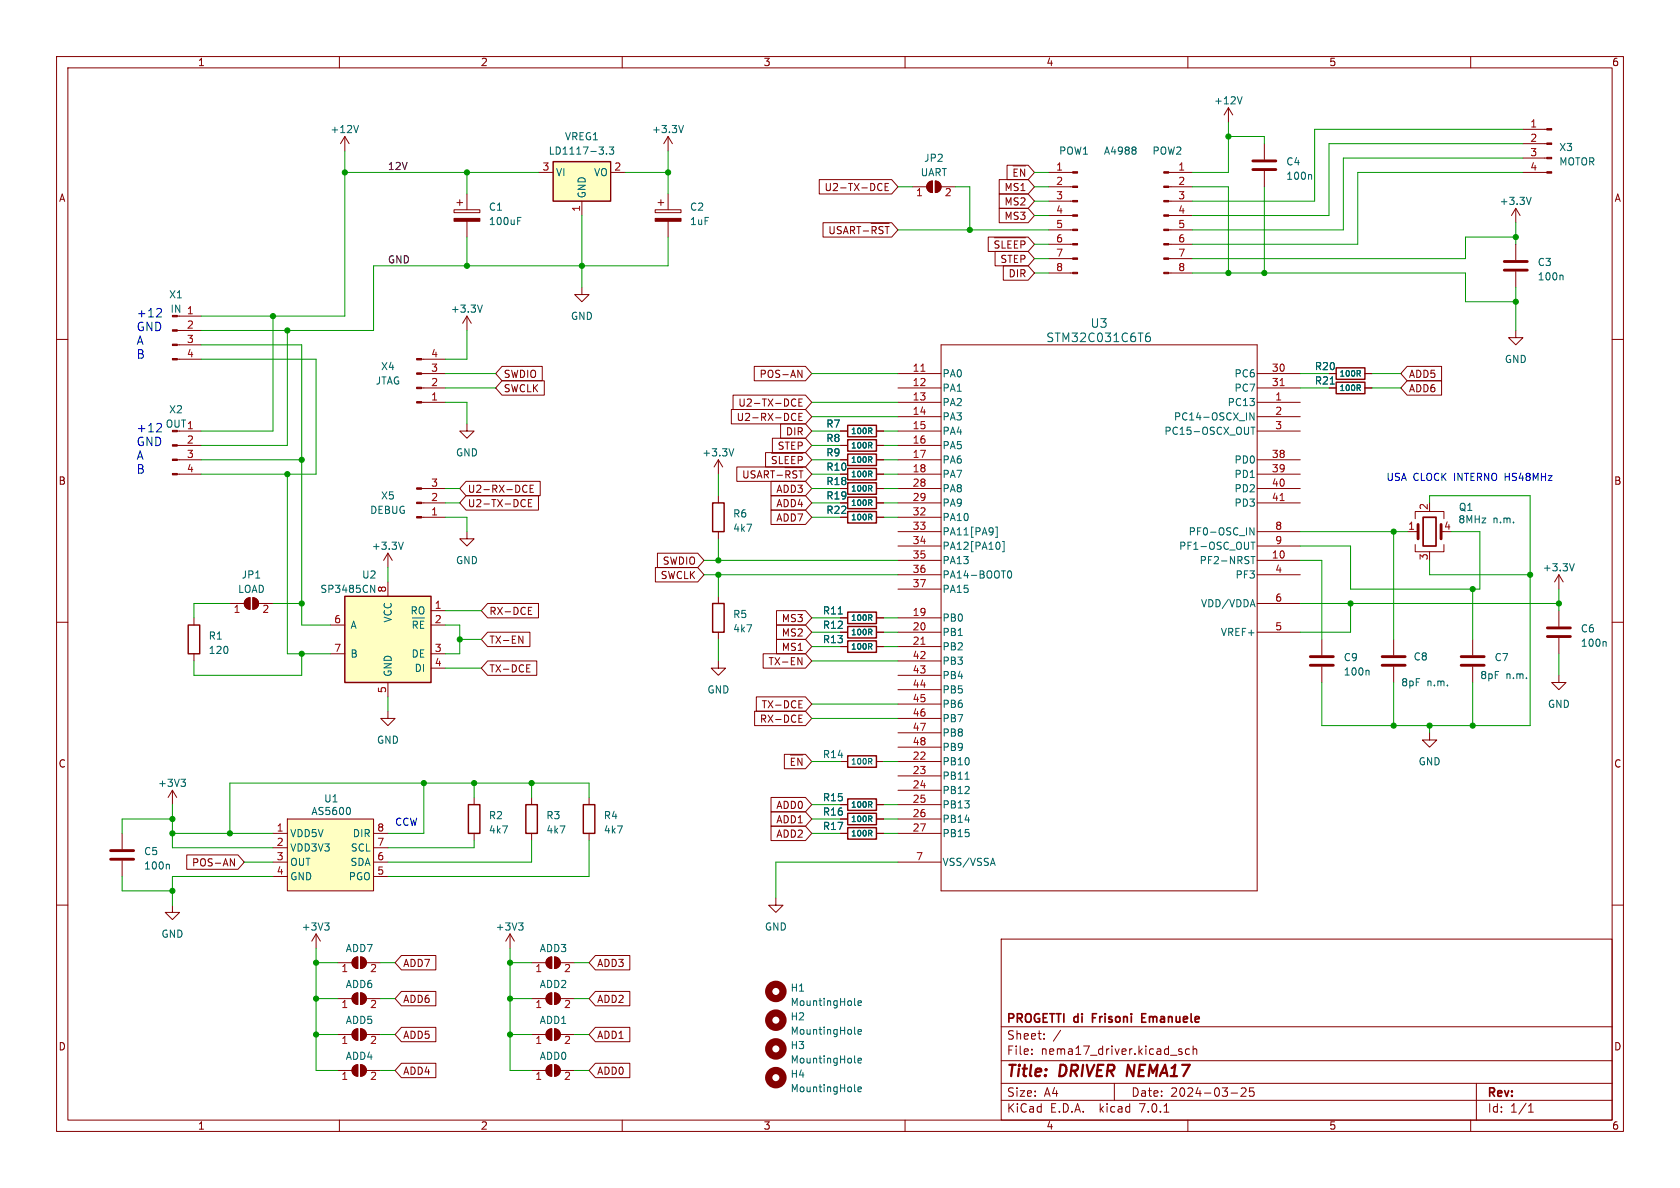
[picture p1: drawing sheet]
<svg xmlns="http://www.w3.org/2000/svg" width="297mm" height="210mm" viewBox="0 0 297 210" stroke-linecap="round" stroke-linejoin="round" font-family="sans-serif">
<g fill="none" stroke="#840000" stroke-width=".18">
<path d="M10 10h277v190h-277zM12 12h273v186h-273zM60 10v2M110 10v2M160 10v2M210 10v2M217.2 19.1l-.8 1.2M217.2 19.1v2.5M217.2 19.1l.7 1.2M260 10v2M61 24.1l-.8 1.3M61 24.1v2.6"/>
<path d="M61 24.1l.7 1.3M80.3 37.1h4.5v.5h-4.5zM80.8 35.8h1M81.3 35.3v1M82.5 34.3v2.8M82.5 39.1v2.8M206.6 38.1h4.2M206.6 35.6h4.2M206.6 33h4.2M206.6 30.5h4.2M223.5 25.4v2.8M223.5 30.2v2.8"/>
<path d="M268 36.8v2.6M268 36.8l-.8 1.3M268 36.8l.7 1.3M269.2 30.5h4.3M269.2 27.9h4.3M269.2 25.4h4.3M269.2 22.9h4.3M10 60h2M206.6 48.3h4.2M206.6 45.7h4.2M206.6 43.2h4.2M206.6 40.6h4.2"/>
<path d="M268 43.2v2.8M268 48v2.8M285 60h2M31.3 78.7h4.3M31.7 76.2h3.9M234.9 68.6h1.3M241.3 68.6h1.3M31.3 83.8h4.3M31.3 81.3h4.3M127 81.3l-.8 1.3M127 81.3v2.5M127 81.3l.8 1.3"/>
<path d="M10 110h2M34.3 109.2v1.3M34.3 115.6v1.2M127 116.8v1.3h1.3l-1.3 1.3-1.3-1.3h1.3M233.7 113v2.8M233.7 117.9v2.8M246.4 113v2.8M246.4 117.9v2.8M260.3 113v2.8M260.3 117.9v2.8M275.6 119.4v1.3h1.3l-1.3 1.2-1.3-1.2h1.3M275.6 101.6l-.8 1.3"/>
<path d="M275.6 101.6v2.5M275.6 108v2.7M275.6 112.8v2.8M275.6 101.6l.8 1.3M285 110h2M68.6 125.7v1.3h1.2l-1.2 1.3-1.3-1.3h1.3M10 160h2M83.8 141v1.2M83.8 147.3v1.3M94 141v1.2M94 147.3v1.3M104.1 141v1.2"/>
<path d="M104.1 147.3v1.3M285 160h2M30.5 160v1.3h1.2l-1.2 1.3-1.3-1.3h1.3M55.9 165.1l-.8 1.3M55.9 165.1v2.5M55.9 165.1l.7 1.3M90.2 165.1l-.8 1.3M90.2 165.1v2.5M90.2 165.1l.7 1.3M177 166h108v32h-108zM60 198v2M110 198v2"/>
<path d="M160 198v2M177 194.5h108M177 191.5h108M177 187.5h108M177 181.5h108M182.4 186.3v.1M182.4 185.5v.1M184.6 183.6v.1M184.6 182.8v.1M197 191.5v3M205.8 196.6h.8M208.4 185.7l.6 .4-.2 .3-.4-.1"/>
<path d="M208.9 185.5l-.3-.1-.2 .2M210 198v2M210.3 185.5l-.4-.1-.3 .3v.4l.1 .2h.6M210.9 185.5l.2-.1 .4 .1 .1 .9M210.9 184.9v1.5M217.6 193.2h1.2M219.4 192.4l.6-.1 .2 .1 .1 .3-.9 1.1h.9M221.6 192.3h-.7v.7l.2-.1h.5l.1 .3-.1 .5-.2 .1-.5-.1M260 198v2M261 191.5v6.5M270.2 196.6h.9M270.2 195.5l.4-.4v1.5"/>
</g>
<path d="M201.9 179.9h.5M202.6 179.2h-.7v1.5h.7" fill="none" stroke="#840000" stroke-width=".3"/>
<g fill="none" stroke="#006464" stroke-width=".18">
<path d="M219.6 17.1l-.4 1.3M63.4 22.2l-.4 1.2M91.5 38.4h.6M231.7 30.9l.2 .1v.7M270.7 34.9l-.4 1.2M276.1 48.6l.2 .2v.7M129.7 79.3l-.4 1.3M278.3 99.6l-.4 1.3M241.9 118.5l.1 .2v.6M283.8 113.4l.1 .2v.7M57.4 163.1h.8l-.4 .5M57.9 163.6l.3 .3v.3l-.3 .2"/>
<path d="M91.7 163.1h.8l-.5 .5M92.2 163.6l.3 .3v.3l-.3 .2"/>
</g>
<path d="M221.5 30h4.1M221.5 28.4h4.1M265.9 47.8h4.1M265.9 46.2h4.1M231.6 117.6h4.1M231.6 116.1h4.1M244.3 117.6h4.1M244.3 116.1h4.1M258.3 117.6h4.1M258.3 116.1h4.1M273.6 112.5h4M273.6 111h4" fill="none" stroke="#840000" stroke-width=".51"/>
<g fill="#840000" stroke="#840000" stroke-width=".18">
<path d="M30.5 83.7h.8v.2h-.8z"/>
<path d="M30.5 81.2h.8v.2h-.8z"/>
<path d="M30.5 78.6h.8v.3h-.8z"/>
<path d="M205.7 48.1h.9v.3h-.9z"/>
<path d="M205.7 45.6h.9v.2h-.9z"/>
<path d="M205.7 43.1h.9v.2h-.9z"/>
<path d="M205.7 40.5h.9v.3h-.9z"/>
<path d="M205.7 38h.9v.2h-.9z"/>
<path d="M205.7 35.4h.9v.3h-.9z"/>
<path d="M205.7 32.9h.9v.2h-.9z"/>
<path d="M205.7 30.4h.9v.2h-.9z"/>
<path d="M273.5 30.4h.8v.2h-.8z"/>
<path d="M273.5 27.8h.8v.3h-.8z"/>
<path d="M273.5 25.3h.8v.2h-.8z"/>
<path d="M273.5 22.7h.8v.3h-.8z"/>
<path d="M80.3 38.6h4.5v.5h-4.5z"/>
</g>
<path d="M236.2 67.6h5.1v2h-5.1zM33.3 110.5h2v5.1h-2zM82.8 142.2h2v5.1h-2zM93 142.2h2v5.1h-2zM103.1 142.2h2.1v5.1h-2.1z" fill="none" stroke="#840000" stroke-width=".25"/>
<path d="M50.8 144.8h15.2v12.7h-15.2z" fill="#ffffc2"/>
<g fill="none" stroke="#840000" stroke-width=".18">
<path d="M95.2 30.5h2.6M102.9 35.6v2.5M107.9 30.5h2.6M115.8 37.1h4.6v.5h-4.6zM116.3 35.8h1M116.8 35.3v1M118.1 24.1v2.6M118.1 34.3v2.8M118.1 39.1v2.8M118.1 24.1l-.8 1.3M118.1 24.1l.8 1.3M144.8 31.7h12.8l1.1 1.3-1.1 1.3h-12.8z"/>
<path d="M145.5 39.4h12.1l1.1 1.2-1.1 1.3h-12.1zM154 39.5h3.2M155.4 32.5l.3-.1 .2 .1M155.9 33.6l-.2 .1-.3-.1M156.5 33h.4M157.1 32.4h-.6v1.3h.6M161.3 33h2.5M164.2 32.3l.6-.3v2a1.02 1.02 0 0 1-.9-.6 1.02 1.02 0 0 1 .3-1.1zM165.4 32a1.02 1.02 0 0 1 1 1 1.02 1.02 0 0 1-1 1zM166.4 33h2.5M176.6 34.3h5.2l1.1 1.3-1.1 1.2h-5.2zM176.6 31.7h5.2l1.1 1.3-1.1 1.3h-5.2z"/>
<path d="M176.6 36.8h5.2l1.1 1.3-1.1 1.3h-5.2zM178 29.2h3.8l1.1 1.3-1.1 1.3h-3.8zM179.1 29.3h2.2M179.3 30.5h.4M179.9 29.9h-.6v1.3h.6M181.1 29.9v1.3l-.7-1.3v1.3M185.4 30.5h4.2M185.4 38.1h4.2M185.4 35.6h4.2M185.4 33h4.2M31.3 58.4h4.3M31.7 55.9h3.9"/>
<path d="M82.5 55.9l-.7 1.3M82.5 55.9v2.5M82.5 55.9l.8 1.3M102.9 50.8v1.3h1.2l-1.2 1.2-1.3-1.2h1.3M146.7 40v1.1M147.5 40v1.1M148.7 40.1l-.5-.1-.2 .3M149.1 41.3l.4-1.3 .4 1.3M151.1 40.3l-.2-.3h-.5v1.3M151.5 40h.7M151.8 40v1.3M154.9 40.3l-.2-.3h-.5v1.3"/>
<path d="M156.1 40.1l-.5-.1-.2 .3M156.5 40h.7M156.8 40v1.3M174.7 41.9h7.1l1.1 1.3-1.1 1.3h-7.1zM175.8 42h5.5M175.9 44.4h5.9l1.1 1.3-1.1 1.3h-5.9zM176.6 42.6h-.5l-.2 .2M177.2 42.6v1.3M177.4 47h4.4l1.1 1.3-1.1 1.2h-4.4zM178.8 42.6h-.6v1.3M179.9 42.6h-.6v1.3M181.2 42.8l-.2-.2h-.5v1.3"/>
<path d="M185.4 48.3h4.2M185.4 45.7h4.2M185.4 43.2h4.2M185.4 40.6h4.2M268 58.4v1.3h1.2l-1.2 1.3-1.3-1.3h1.3M31.3 61h4.3M31.3 63.5h4.3M74.5 66h4.2M74.5 71.1h4.2M74.5 68.6h4.2M74.5 63.5h4.2M82.5 74.9v1.3h1.3l-1.3 1.3-1.2-1.3h1.2"/>
<path d="M88.7 64.8h7.2v2.5h-7.2l-1.1-1.3zM88.7 67.3h7.5v2.6h-7.5l-1.1-1.3zM129.3 72.4h13.1l1.1 1.3-1.1 1.2h-13.1zM129.6 69.8h12.8l1.1 1.3-1.1 1.3h-12.8zM133.3 64.8h9.1l1.1 1.2-1.1 1.3h-9.1zM136.5 77.5h5.9l1.1 1.2-1.1 1.3h-5.9zM138 74.9h4.4l1.1 1.3-1.1 1.3h-4.4zM140.1 70.6l.3-.1 .3 .1M140.1 73.1h.3l.3 .1M140.7 71.7l-.3 .1-.3-.1M140.7 74.2l-.3 .1h-.3M141.1 65.4l.7 1.3v-1.3"/>
<path d="M141.2 71.1h.5M141.2 73.7h.5M141.8 70.5h-.6v1.3h.6M141.8 73.1h-.6v1.2h.6M148.6 76.2h1.3M148.6 78.7h1.3M154.9 76.2h1.3M154.9 78.7h1.3M158.7 66h7.7M158.7 71.1h7.7M158.7 68.6h7.7M158.7 73.7h7.7"/>
<path d="M158.7 76.2h7.7M158.7 78.7h7.7M166.4 61h55.8v96.5h-55.8zM222.2 66h7.7M222.2 71.1h7.7M222.2 68.6h7.7M222.2 73.7h7.7M222.2 76.2h7.7M234.9 66h1.3M234.9 68.6h1.3M241.3 66h1.3M241.3 68.6h1.3"/>
<path d="M248.8 64.8h6.1v2.5h-6.1l-1.2-1.3zM248.8 67.3h6.1v2.6h-6.1l-1.2-1.3zM68.6 97.8v2.5M68.6 97.8l-.8 1.3M68.6 97.8l.7 1.3M74.5 86.4h4.2M74.5 88.9h4.2M74.5 91.4h4.2M82.4 85.1h13.1v2.5h-13.1l-1.1-1.2zM82.4 87.6h12.8v2.6h-12.8l-1.1-1.3zM82.5 94v1.3h1.3l-1.3 1.2-1.2-1.2h1.2M92.5 88.3l.4 .1"/>
<path d="M92.8 85.8l.4 .1M92.9 89.5l-.4 .1M93.2 86.9l-.4 .1M93.4 88.9h.4M93.7 86.4h.4M94 88.3h-.6v1.3h.6M94.3 85.8h-.6v1.2h.6M116.2 97.8h7.1l1.2 1.3-1.2 1.2h-7.1zM127 87.6v1.3M127 94v1.3M130.3 82.5h12.1l1.1 1.3-1.1 1.3h-12.1zM131.5 83.2v1.1"/>
<path d="M132.2 83.2v1.1M133.5 83.3l-.5-.1-.2 .3M133.9 84.5l.4-1.3 .4 1.3M135.3 80h7.1l1.1 1.3-1.1 1.3h-7.1zM135.7 83.3l-.6-.1v1.3M136.3 87.6h6.1l1.1 1.3-1.1 1.3h-6.1zM136.3 85.1h6.1l1.1 1.3-1.1 1.2h-6.1zM136.3 90.2h6.1l1.1 1.2-1.1 1.3h-6.1zM136.4 80.1h5.6M136.6 83.2v1.3M137.2 80.7h-.4l-.3 .2M137.8 80.7v1.3"/>
<path d="M138.8 82.7h3.2M138.9 83.2v1.3M139.4 80.7h-.6v1.3M140.6 80.7h-.6v1.3M141.6 83.2v1.3M141.8 80.9l-.2-.2h-.5v1.3M148.6 86.4h1.3M148.6 88.9h1.3M148.6 91.4h1.3M148.6 81.3h1.3M148.6 83.8h1.3M154.9 86.4h1.3"/>
<path d="M154.9 88.9h1.3M154.9 91.4h1.3M154.9 81.3h1.3M154.9 83.8h1.3M158.7 94h7.7M158.7 86.4h7.7M158.7 88.9h7.7M158.7 91.4h7.7M158.7 99.1h7.7M158.7 81.3h7.7M158.7 83.8h7.7M158.7 96.5h7.7"/>
<path d="M222.2 94h7.7M222.2 86.4h7.7M222.2 88.9h7.7M222.2 99.1h7.7M222.2 81.3h7.7M222.2 83.8h7.7M222.2 96.5h7.7M248.9 94h1.8M250.2 96.3v1.2h5.1v-1.2M250.2 91.7v-1.3h5.1v1.3M252.7 97.5v.3M40.6 106.7h2.6"/>
<path d="M43.5 105.9l.7-.2v2a1.02 1.02 0 0 1-.9-.7 1.02 1.02 0 0 1 .2-1.1zM44.7 105.7a1.02 1.02 0 0 1 1 1 1.02 1.02 0 0 1-1 1zM45.7 106.7h2.6M58.4 110.5h2.6M58.4 115.6h2.6M68.6 102.9v2.5M76.2 108h2.5M76.2 110.5h2.5M76.2 115.6h2.5M76.2 118.1h2.5M86.2 116.8h8.7v2.6h-8.7l-1.1-1.3zM86.2 111.8h7.5v2.5h-7.5l-1.1-1.3z"/>
<path d="M86.2 106.7h9v2.5h-9l-1.1-1.2zM91.7 112.4l.7 1.3v-1.3M93.1 118.8h.6M93.1 117.5h.6M93.4 108h.4M93.4 108.6h.6M93.4 107.4h.6M115.9 100.3h7.4l1.2 1.3-1.2 1.3h-7.4zM127 105.4v1.3M127 111.8v1.2M134.9 115.6h7.5l1.1 1.2-1.1 1.3h-7.5zM137.3 113h5.1l1.1 1.3-1.1 1.3h-5.1z"/>
<path d="M137.3 110.5h5.1l1.1 1.3-1.1 1.2h-5.1zM137.3 107.9h5.1l1.1 1.3-1.1 1.3h-5.1zM141.1 116.2l.7 1.3v-1.3M148.6 109.2h1.3M148.6 111.8h1.3M148.6 114.3h1.3M154.9 109.2h1.3M154.9 111.8h1.3M154.9 114.3h1.3M158.7 109.2h7.7M158.7 111.8h7.7M158.7 114.3h7.7"/>
<path d="M158.7 101.6h7.7M158.7 104.1h7.7M158.7 116.8h7.7M158.7 119.4h7.7M222.2 111.8h7.7M222.2 101.6h7.7M222.2 106.7h7.7M30.5 139.7l-.8 1.3M30.5 139.7v2.5M30.5 139.7l.7 1.3M68.6 120.7v2.5M133.4 125.7h9l1.1 1.3-1.1 1.3h-9z"/>
<path d="M133.7 123.2h8.7l1.1 1.3-1.1 1.2h-8.7zM138.7 133.3h3.7l1.1 1.3-1.1 1.3h-3.7zM139.7 133.5h2.3M139.9 134.6h.4M140.5 134h-.6v1.3h.6M141.2 124.5h.5M141.2 127h.5M141.2 127.7h.6M141.2 126.4h.6M141.2 125.1h.6M141.2 123.9h.6M141.8 134v1.3l-.7-1.3v1.3"/>
<path d="M148.6 134.6h1.3M154.9 134.6h1.3M158.7 134.6h7.7M158.7 137.2h7.7M158.7 139.7h7.7M158.7 121.9h7.7M158.7 124.5h7.7M158.7 127h7.7M158.7 129.5h7.7M158.7 132.1h7.7M252.7 129.5v1.3h1.3l-1.3 1.3-1.2-1.3h1.2M21.6 147.3v2.8"/>
<path d="M21.6 152.1v2.8M33 151.1h9.1l1.1 1.3-1.1 1.3h-9.1zM40.7 151.8l.7 1.3v-1.3M48.3 147.3h2.5M48.3 149.9h2.5M48.3 152.4h2.5M48.3 154.9h2.5M50.8 144.8h15.2v12.7h-15.2zM66 147.3h2.6M66 149.9h2.6M66 152.4h2.6M66 154.9h2.6"/>
<path d="M136.3 141h6.1l1.1 1.2-1.1 1.3h-6.1zM136.3 143.5h6.1l1.1 1.3-1.1 1.3h-6.1zM136.3 146h6.1l1.1 1.3-1.1 1.3h-6.1zM137.2 158.8v1.2h1.2l-1.2 1.3-1.3-1.3h1.3M148.6 147.3h1.3M148.6 142.2h1.3M148.6 144.8h1.3M154.9 147.3h1.3M154.9 142.2h1.3M154.9 144.8h1.3M158.7 147.3h7.7M158.7 152.4h7.7"/>
<path d="M158.7 142.2h7.7M158.7 144.8h7.7M59.7 170.2h2.5M59.7 176.5h2.5M62.6 175.8l.6-.3v2a1.02 1.02 0 0 1-.9-.6 1.02 1.02 0 0 1 .3-1.1zM62.6 169.4l.6-.2v2a1.02 1.02 0 0 1-.9-.7 1.02 1.02 0 0 1 .3-1.1zM63.8 175.5a1.02 1.02 0 0 1 1 1 1.02 1.02 0 0 1-1 1zM63.8 169.2a1.02 1.02 0 0 1 1 1 1.02 1.02 0 0 1-1 1zM64.8 170.2h2.5M64.8 176.5h2.5M71 168.9h6.1v2.6h-6.1l-1.2-1.3zM71 175.3h6.1v2.5h-6.1l-1.2-1.3z"/>
<path d="M94 170.2h2.5M94 176.5h2.5M96.8 169.4l.7-.2v2a1.02 1.02 0 0 1-.9-.7 1.02 1.02 0 0 1 .2-1.1zM96.8 175.8l.7-.3v2a1.02 1.02 0 0 1-.9-.6 1.02 1.02 0 0 1 .2-1.1zM98 169.2a1.02 1.02 0 0 1 1.1 1 1.02 1.02 0 0 1-1.1 1zM98 175.5a1.02 1.02 0 0 1 1.1 1 1.02 1.02 0 0 1-1.1 1zM99.1 170.2h2.5M99.1 176.5h2.5M105.3 168.9h6v2.6h-6l-1.2-1.3zM105.3 175.3h6v2.5h-6l-1.2-1.3zM59.7 182.9h2.5M59.7 189.2h2.5"/>
<path d="M62.6 182.1l.6-.2v2a1.02 1.02 0 0 1-.9-.7 1.02 1.02 0 0 1 .3-1.1zM62.6 188.5l.6-.3v2a1.02 1.02 0 0 1-.9-.6 1.02 1.02 0 0 1 .3-1.1zM63.8 181.9a1.02 1.02 0 0 1 1 1 1.02 1.02 0 0 1-1 1zM63.8 188.2a1.02 1.02 0 0 1 1 1 1.02 1.02 0 0 1-1 1zM64.8 182.9h2.5M64.8 189.2h2.5M71 188h6.1v2.5h-6.1l-1.2-1.3zM71 181.6h6.1v2.6h-6.1l-1.2-1.3zM94 182.9h2.5M94 189.2h2.5M96.8 182.1l.7-.2v2a1.02 1.02 0 0 1-.9-.7 1.02 1.02 0 0 1 .2-1.1zM96.8 188.5l.7-.3v2a1.02 1.02 0 0 1-.9-.6 1.02 1.02 0 0 1 .2-1.1z"/>
<path d="M98 181.9a1.02 1.02 0 0 1 1.1 1 1.02 1.02 0 0 1-1.1 1zM98 188.2a1.02 1.02 0 0 1 1.1 1 1.02 1.02 0 0 1-1.1 1zM99.1 182.9h2.5M99.1 189.2h2.5M105.3 188h6v2.5h-6l-1.2-1.3zM105.3 181.6h6v2.6h-6l-1.2-1.3z"/>
</g>
<g fill="none" stroke="#006464" stroke-width=".18">
<path d="M107.2 27.1v.2M107.7 26h.8l-.4 .5 .3 .1v.5l-.1 .2-.6-.2M120.8 22.2l-.4 1.2M200.7 26l.1 .2-.1 .3M200.7 26.6l.1 .2-.1 .4M85.3 53.9l-.5 1.3M202.7 59.5h.4l.3 .2-.2 .6h-.5M203.2 58.9a.54 .54 0 0 0-.6 .3M221.1 75.5h.8M221.5 75.5v1.3M221.7 73v1.2l-.7-1.2v1.2M71.3 95.8l-.4 1.3"/>
<path d="M176 93.2h.3v1.8h-.3M176.7 96.1v.8M177.2 95.7h.3v1.8h-.3M221.1 98.4h.8M221.1 95.8h.8M221.5 95.8v1.3M221.5 98.4v1.2M221.7 93.3v1.3l-.7-1.3v1.3M65.5 103.5l.8 1.2v-1.2M73.8 110l-.2-.2h-.5v1.3M74.9 109.8h-.6v1.3M178.2 101l.2-.1a.68 .68 0 0 1 .5 .7 .68 .68 0 0 1-.5 .6l-.2-.1-.1-.4z"/>
<path d="M32 137.7h.8l-.4 .5M32.5 138.2l.3 .3v.3l-.3 .2M170.6 137.7h.7M29.8 152.8l.1 .2v.6M61.8 142.8l.1 .4-.1 .7M151.1 177.7l.2 .1M151.7 177.3l.6-.1-.1-.2-.3-.1-.2 .2v.6h.5M151.1 182.8h.2M151.1 192.9l.2 .1M151.1 187.9h.2M151.7 182.4l.6-.1-.1-.3h-.3l-.2 .2v.6h.5M151.7 187.5l.6-.1-.1-.3h-.3l-.2 .1v.7h.5"/>
<path d="M151.7 192.6l.6-.2-.1-.2-.3-.1-.2 .2v.6h.5"/>
</g>
<g fill="none" stroke="#840000" stroke-width=".25">
<path d="M97.8 28.6h10.1v7h-10.1zM149.9 77.7h5v2.1h-5zM149.9 75.2h5v2h-5zM236.2 65h5.1v2.1h-5.1zM126 88.9h2v5.1h-2zM149.9 82.8h5v2h-5zM149.9 85.3h5v2.1h-5zM149.9 87.9h5v2h-5zM149.9 90.4h5v2.1h-5zM149.9 80.3h5v2h-5zM61 105.4h15.2v15.3h-15.2zM126 106.7h2v5.1h-2z"/>
<path d="M149.9 110.7h5v2.1h-5zM149.9 113.3h5v2h-5zM149.9 108.2h5v2h-5zM149.9 133.6h5v2h-5zM149.9 141.2h5v2.1h-5zM149.9 146.3h5v2h-5zM149.9 143.8h5v2h-5z"/>
</g>
<g fill="#ffffc2" stroke="#ffffc2" stroke-width=".18">
<path d="M97.8 28.6h10.1v7h-10.1z"/>
<path d="M61 105.4h15.2v15.3h-15.2z"/>
</g>
<path d="M251.6 91.4h2.3v5.1h-2.3z" fill="none" stroke="#840000" stroke-width=".3"/>
<path d="M250.7 92.7v2.6M254.8 92.7v2.6M19.6 151.9h4M19.6 150.4h4" fill="none" stroke="#840000" stroke-width=".51"/>
<g fill="#840000" stroke="#840000" stroke-width=".18">
<path d="M115.8 38.6h4.6v.5h-4.6z"/>
<path d="M73.7 86.2h.8v.3h-.8z"/>
<path d="M73.7 88.8h.8v.2h-.8z"/>
<path d="M73.7 91.3h.8v.3h-.8z"/>
<path d="M189.6 48.1h.9v.3h-.9z"/>
<path d="M189.6 45.6h.9v.2h-.9z"/>
<path d="M189.6 43.1h.9v.2h-.9z"/>
<path d="M189.6 40.5h.9v.3h-.9z"/>
<path d="M189.6 38h.9v.2h-.9z"/>
<path d="M189.6 35.4h.9v.3h-.9z"/>
<path d="M189.6 32.9h.9v.2h-.9z"/>
<path d="M189.6 30.4h.9v.2h-.9z"/>
<path d="M62.6 182.1l.6-.2v2a1.02 1.02 0 0 1-.9-.7 1.02 1.02 0 0 1 .3-1.1z"/>
<path d="M63.8 181.9a1.02 1.02 0 0 1 1 1 1.02 1.02 0 0 1-1 1z"/>
<path d="M62.6 188.5l.6-.3v2a1.02 1.02 0 0 1-.9-.6 1.02 1.02 0 0 1 .3-1.1z"/>
<path d="M63.8 188.2a1.02 1.02 0 0 1 1 1 1.02 1.02 0 0 1-1 1z"/>
<path d="M164.2 32.3l.6-.3v2a1.02 1.02 0 0 1-.9-.6 1.02 1.02 0 0 1 .3-1.1z"/>
<path d="M165.4 32a1.02 1.02 0 0 1 1 1 1.02 1.02 0 0 1-1 1z"/>
<path d="M43.5 105.9l.7-.2v2a1.02 1.02 0 0 1-.9-.7 1.02 1.02 0 0 1 .2-1.1z"/>
<path d="M44.7 105.7a1.02 1.02 0 0 1 1 1 1.02 1.02 0 0 1-1 1z"/>
<path d="M96.8 182.1l.7-.2v2a1.02 1.02 0 0 1-.9-.7 1.02 1.02 0 0 1 .2-1.1z"/>
<path d="M98 181.9a1.02 1.02 0 0 1 1.1 1 1.02 1.02 0 0 1-1.1 1z"/>
<path d="M96.8 188.5l.7-.3v2a1.02 1.02 0 0 1-.9-.6 1.02 1.02 0 0 1 .2-1.1z"/>
<path d="M98 188.2a1.02 1.02 0 0 1 1.1 1 1.02 1.02 0 0 1-1.1 1z"/>
<path d="M96.8 169.4l.7-.2v2a1.02 1.02 0 0 1-.9-.7 1.02 1.02 0 0 1 .2-1.1z"/>
<path d="M98 169.2a1.02 1.02 0 0 1 1.1 1 1.02 1.02 0 0 1-1.1 1z"/>
<path d="M96.8 175.8l.7-.3v2a1.02 1.02 0 0 1-.9-.6 1.02 1.02 0 0 1 .2-1.1z"/>
<path d="M98 175.5a1.02 1.02 0 0 1 1.1 1 1.02 1.02 0 0 1-1.1 1z"/>
<path d="M30.5 63.4h.8v.2h-.8z"/>
<path d="M30.5 60.8h.8v.3h-.8z"/>
<path d="M30.5 58.3h.8v.2h-.8z"/>
<path d="M62.6 175.8l.6-.3v2a1.02 1.02 0 0 1-.9-.6 1.02 1.02 0 0 1 .3-1.1z"/>
<path d="M63.8 175.5a1.02 1.02 0 0 1 1 1 1.02 1.02 0 0 1-1 1z"/>
<path d="M62.6 169.4l.6-.2v2a1.02 1.02 0 0 1-.9-.7 1.02 1.02 0 0 1 .3-1.1z"/>
<path d="M63.8 169.2a1.02 1.02 0 0 1 1 1 1.02 1.02 0 0 1-1 1z"/>
<path d="M73.7 63.4h.8v.2h-.8z"/>
<path d="M73.7 65.9h.8v.3h-.8z"/>
<path d="M73.7 68.5h.8v.2h-.8z"/>
<path d="M73.7 71h.8v.2h-.8z"/>
</g>
<path d="M162.8 65.6h.7M226.3 68.2h.7M226.3 88.5h.7M162.8 113.9h.7" fill="none" stroke="#a90000" stroke-width=".18"/>
<g fill="none" stroke="#840000" stroke-width="1.3">
<circle cx="137.2" cy="175.3" r="1.27"/>
<circle cx="137.2" cy="185.4" r="1.27"/>
<circle cx="137.2" cy="190.5" r="1.27"/>
<circle cx="137.2" cy="180.3" r="1.27"/>
</g>
<path d="M28.3 54.5l.3 .3-.1 .4-.9 .8h1M28.3 74.8l.3 .3-.1 .4-.9 .8h1" fill="none" stroke="#0000c2" stroke-width=".18"/>
<g fill="none" stroke="#009600" stroke-width=".18">
<path d="M61 26.7v29.2h-25.4M61 30.5h34.2M82.5 30.5v3.8M102.9 38.1v12.7M110.5 30.5h7.6M118.1 26.7v7.6M158.7 33h2.6M168.9 33h2.5v7.6M182.9 30.5h2.5M182.9 35.6h2.5M182.9 33h2.5M182.9 38.1h2.5"/>
<path d="M210.8 33h6.4v15.3M217.2 21.6v8.9h-6.4M217.2 24.1h6.3v1.3M223.5 33v15.3M268 39.4v3.8M269.2 30.5h-29.2v12.7h-29.2M269.2 22.9h-36.8v12.7h-21.6M269.2 27.9h-31.7v12.7h-26.7M269.2 25.4h-34.3v12.7h-24.1M48.3 55.9v20.3h-12.7M50.8 58.4v20.3h-15.2M82.5 58.4v5.1h-3.8"/>
<path d="M82.5 41.9v5.1M118.1 41.9v5.1h-52.1v11.4h-30.4M158.7 40.6h26.7M182.9 48.3h2.5M182.9 43.2h2.5M182.9 45.7h2.5M210.8 48.3h48.3v5h8.9M268 50.8v7.6M268 41.9h-8.9v3.8h-48.3M35.6 61h17.7v49.5h5.1M35.6 63.5h20.3v20.3h-20.3M78.7 71.1h3.8v3.8"/>
<path d="M78.7 66h8.9M78.7 68.6h8.9M143.5 78.7h5.1M143.5 76.2h5.1M143.5 66h15.2M143.5 71.1h15.2M143.5 73.7h15.2M156.2 78.7h2.5M156.2 76.2h2.5M229.9 66h5M229.9 68.6h5M242.6 66h5"/>
<path d="M242.6 68.6h5M35.6 81.3h17.7M50.8 83.8v31.8h7.6M78.7 91.4h3.8v2.6M78.7 88.9h2.6M78.7 86.4h2.6M124.5 99.1h34.2M127 83.8v3.8M127 95.3v3.8M143.5 81.3h5.1M143.5 83.8h5.1M143.5 88.9h5.1"/>
<path d="M143.5 86.4h5.1M143.5 91.4h5.1M156.2 81.3h2.5M156.2 83.8h2.5M156.2 88.9h2.5M156.2 86.4h2.5M156.2 91.4h2.5M229.9 99.1h3.8v13.9M229.9 94h19M246.4 94v19M252.7 99.1v2.5h17.8M252.7 88.9v-1.3h17.8v40.7h-36.8v-7.6"/>
<path d="M256.5 94h5.1v10.1h-22.8v-7.6h-8.9M40.6 106.7h-6.3v2.5M48.3 106.7h5M53.3 115.6v3.8h-19v-2.6M68.6 100.3v2.6M78.7 110.5h2.6v5.1h-2.6M78.7 118.1h6.4M78.7 108h6.4M81.3 113h3.8M124.5 101.6h34.2M127 101.6v3.8M127 113v3.8"/>
<path d="M143.5 109.2h5.1M143.5 114.3h5.1M143.5 111.8h5.1M143.5 116.8h15.2M156.2 109.2h2.5M156.2 114.3h2.5M156.2 111.8h2.5M229.9 106.7h45.7M238.8 106.7v5.1h-8.9M260.3 104.1v8.9M275.6 104.1v3.9M275.6 115.6v3.8"/>
<path d="M68.6 123.2v2.5M74.9 138.4v8.9h-6.3M83.8 138.4v2.6M94 138.4v2.6M143.5 134.6h5.1M143.5 127h15.2M143.5 124.5h15.2M156.2 134.6h2.5M246.4 120.7v7.6M252.7 128.3v1.2M260.3 120.7v7.6M21.6 154.9v2.6h8.9"/>
<path d="M30.5 142.2v7.7h17.8M30.5 144.8h-8.9v2.5M30.5 147.3h17.8M43.2 152.4h5.1M48.3 154.9h-17.8v5.1M83.8 148.6v1.3h-15.2M94 148.6v3.8h-25.4M104.1 141v-2.6h-63.5v8.9M104.1 148.6v6.3h-35.5M143.5 144.8h5.1M143.5 147.3h5.1M143.5 142.2h5.1"/>
<path d="M156.2 144.8h2.5M156.2 147.3h2.5M156.2 142.2h2.5M158.7 152.4h-21.5v6.4M55.9 176.5h3.8M55.9 170.2h3.8M55.9 167.6v21.6h3.8M67.3 176.5h2.5M67.3 170.2h2.5M90.2 167.6v21.6h3.8M90.2 176.5h3.8M90.2 170.2h3.8"/>
<path d="M101.6 176.5h2.5M101.6 170.2h2.5M55.9 182.9h3.8M67.3 182.9h2.5M67.3 189.2h2.5M90.2 182.9h3.8M101.6 182.9h2.5M101.6 189.2h2.5"/>
</g>
<g fill="#009600" stroke="#009600" stroke-width=".18">
<circle cx="53.3" cy="115.6" r=".46"/>
<circle cx="55.9" cy="170.2" r=".46"/>
<circle cx="30.5" cy="157.5" r=".46"/>
<circle cx="83.8" cy="138.4" r=".46"/>
<circle cx="30.5" cy="144.8" r=".46"/>
<circle cx="81.3" cy="113" r=".46"/>
<circle cx="30.5" cy="147.3" r=".46"/>
<circle cx="40.6" cy="147.3" r=".46"/>
<circle cx="90.2" cy="176.5" r=".46"/>
<circle cx="90.2" cy="182.9" r=".46"/>
<circle cx="90.2" cy="170.2" r=".46"/>
<circle cx="48.3" cy="55.9" r=".46"/>
<circle cx="50.8" cy="83.8" r=".46"/>
<circle cx="53.3" cy="81.3" r=".46"/>
<circle cx="50.8" cy="58.4" r=".46"/>
<circle cx="61" cy="30.5" r=".46"/>
<circle cx="82.5" cy="30.5" r=".46"/>
<circle cx="118.1" cy="30.5" r=".46"/>
<circle cx="82.5" cy="47" r=".46"/>
<circle cx="102.9" cy="47" r=".46"/>
<circle cx="55.9" cy="182.9" r=".46"/>
<circle cx="74.9" cy="138.4" r=".46"/>
<circle cx="55.9" cy="176.5" r=".46"/>
<circle cx="94" cy="138.4" r=".46"/>
<circle cx="53.3" cy="106.7" r=".46"/>
<circle cx="268" cy="53.3" r=".46"/>
<circle cx="217.2" cy="48.3" r=".46"/>
<circle cx="268" cy="41.9" r=".46"/>
<circle cx="217.2" cy="24.1" r=".46"/>
<circle cx="246.4" cy="94" r=".46"/>
<circle cx="223.5" cy="48.3" r=".46"/>
<circle cx="238.8" cy="106.7" r=".46"/>
<circle cx="270.5" cy="101.6" r=".46"/>
<circle cx="171.4" cy="40.6" r=".46"/>
<circle cx="127" cy="101.6" r=".46"/>
<circle cx="127" cy="99.1" r=".46"/>
<circle cx="275.6" cy="106.7" r=".46"/>
<circle cx="252.7" cy="128.3" r=".46"/>
<circle cx="260.3" cy="104.1" r=".46"/>
<circle cx="260.3" cy="128.3" r=".46"/>
<circle cx="246.4" cy="128.3" r=".46"/>
</g>
<g font-size="2.8" fill="#840000">
<text x="178" y="190.8">Title:</text>
<text x="187.4" y="190.8">DRIVER NEMA17</text>
</g>
<g font-size="2.1" fill="#0000c2">
<text x="24.1" y="56.2">+12</text>
<text x="24.1" y="58.6">GND</text>
<text x="24.1" y="61.1">A</text>
<text x="24.1" y="63.5">B</text>
<text x="24.1" y="76.5">+12</text>
<text x="24.1" y="79">GND</text>
<text x="24.1" y="81.4">A</text>
<text x="24.1" y="83.8">B</text>
</g>
<g font-size="2.1" fill="#006464">
<text x="192.7" y="58.1">U3</text>
<text x="184.9" y="60.6">STM32C031C6T6</text>
</g>
<g font-size="2.1" fill="#840000">
<text x="178" y="183.9">Sheet:</text>
<text x="178" y="181.1">PROGETTI di</text>
<text x="186.2" y="183.9">/</text>
<text x="193.7" y="181.1">Frisoni</text>
<text x="202.9" y="181.1">Emanuele</text>
<text x="178" y="186.6">File:</text>
<text x="184" y="186.6">nema17_driver.kicad_sch</text>
<text x="178" y="196.8">KiCad</text>
<text x="178" y="194">Size:</text>
<text x="184.6" y="194">A4</text>
<text x="185.7" y="196.8">E.D.A.</text>
<text x="194.4" y="196.8">kicad</text>
<text x="200" y="194">Date:</text>
<text x="201.5" y="196.8">7.0.1</text>
<text x="206.9" y="194">2024-03-25</text>
<text x="263" y="194.2">Rev:</text>
<text x="263" y="196.8">Id:</text>
<text x="267" y="196.8">1/1</text>
</g>
<g font-size="1.8" fill="#840000">
<text x="35" y="11.8">1</text>
<text x="85" y="11.8">2</text>
<text x="135" y="11.8">3</text>
<text x="185" y="11.8">4</text>
<text x="235" y="11.8">5</text>
<text x="285" y="11.8">6</text>
<text x="10.4" y="35.8">A</text>
<text x="145.6" y="33.9">U2-TX-DCE</text>
<text x="177.5" y="33.9">MS1</text>
<text x="285.4" y="35.8">A</text>
<text x="177.5" y="36.5">MS2</text>
<text x="177.5" y="39">MS3</text>
<text x="146.3" y="42.2">USART-~{RST}</text>
<text x="175.5" y="44.7">~{SLEEP}</text>
<text x="176.7" y="46.6">STEP</text>
<text x="178.2" y="49.2">DIR</text>
<text x="89.1" y="67">SWDIO</text>
<text x="89.1" y="69.5">SWCLK</text>
<text x="134.2" y="67">POS-AN</text>
<text x="249.1" y="67">ADD5</text>
<text x="249.1" y="69.5">ADD6</text>
<text x="130.1" y="74.6">U2-RX-DCE</text>
<text x="130.4" y="72">U2-TX-DCE</text>
<text x="138.8" y="77.1">DIR</text>
<text x="136.1" y="82.8">~{SLEEP}</text>
<text x="137.4" y="79.7">STEP</text>
<text x="10.3" y="85.8">B</text>
<text x="82.7" y="87.3">U2-RX-DCE</text>
<text x="82.7" y="89.8">U2-TX-DCE</text>
<text x="131.1" y="85.3">USART-~{RST}</text>
<text x="137.1" y="89.8">ADD4</text>
<text x="137.1" y="87.3">ADD3</text>
<text x="285.3" y="85.8">B</text>
<text x="137.1" y="92.4">ADD7</text>
<text x="117" y="100">SWDIO</text>
<text x="116.7" y="102.5">SWCLK</text>
<text x="86.5" y="113.9">TX-EN</text>
<text x="86.5" y="108.9">RX-DCE</text>
<text x="138.1" y="112.7">MS2</text>
<text x="138.1" y="110.1">MS3</text>
<text x="86.5" y="119">TX-DCE</text>
<text x="135.7" y="117.8">TX-EN</text>
<text x="138.1" y="115.2">MS1</text>
<text x="134.5" y="125.4">TX-DCE</text>
<text x="134.2" y="127.9">RX-DCE</text>
<text x="10.3" y="135.8">C</text>
<text x="285.3" y="135.8">C</text>
<text x="137.1" y="143.2">ADD0</text>
<text x="137.1" y="145.7">ADD1</text>
<text x="137.1" y="148.2">ADD2</text>
<text x="33.8" y="153.3">POS-AN</text>
<text x="71.3" y="171.1">ADD7</text>
<text x="105.6" y="171.1">ADD3</text>
<text x="71.3" y="177.4">ADD6</text>
<text x="105.6" y="177.4">ADD2</text>
<text x="10.3" y="185.8">D</text>
<text x="71.3" y="183.8">ADD5</text>
<text x="105.6" y="183.8">ADD1</text>
<text x="285.3" y="185.8">D</text>
<text x="71.3" y="190.1">ADD4</text>
<text x="105.6" y="190.1">ADD0</text>
<text x="35" y="199.8">1</text>
<text x="85" y="199.8">2</text>
<text x="135" y="199.8">3</text>
<text x="185" y="199.8">4</text>
<text x="235" y="199.8">5</text>
<text x="285" y="199.8">6</text>
</g>
<g font-size="1.8" fill="#006464">
<text x="58.4" y="23.7">+12V</text>
<text x="115.2" y="23.7">+3.3V</text>
<text x="214.6" y="18.6">+12V</text>
<text x="96.9" y="27.5">LD1117-3.3</text>
<text x="99.8" y="25">VREG1</text>
<text x="163.3" y="28.8">JP2</text>
<text x="187.2" y="27.5">POW1</text>
<text x="195.1" y="27.5">A4988</text>
<text x="203.7" y="27.5">POW2</text>
<text x="227.3" y="29.4">C4</text>
<text x="275.6" y="26.9">X3</text>
<text x="275.6" y="29.4">MOTOR</text>
<text x="98.3" y="31.3">VI</text>
<text x="103.7" y="35.1" transform="rotate(-90 103.7 35.1)">GND</text>
<text x="104.9" y="31.3">VO</text>
<text x="162.7" y="31.3">UART</text>
<text x="227.3" y="31.9">100n</text>
<text x="86.4" y="37.4">C1</text>
<text x="86.4" y="39.9">100uF</text>
<text x="121.9" y="37.4">C2</text>
<text x="121.9" y="39.9">1uF</text>
<text x="265.1" y="36.4">+3.3V</text>
<text x="271.8" y="47.2">C3</text>
<text x="29.8" y="52.9">X1</text>
<text x="271.8" y="49.7">100n</text>
<text x="30.1" y="55.4">IN 1</text>
<text x="79.6" y="55.4">+3.3V</text>
<text x="100.9" y="56.7">GND</text>
<text x="67.3" y="65.6">X4</text>
<text x="232.4" y="65.6">R20</text>
<text x="266" y="64.3">GND</text>
<text x="66.4" y="68.1">JTAG</text>
<text x="166.6" y="66.9">PA0</text>
<text x="166.6" y="69.4">PA1</text>
<text x="166.6" y="71.9">PA2</text>
<text x="216.9" y="71.9">PC13</text>
<text x="218.1" y="66.9">PC6</text>
<text x="218.1" y="69.4">PC7</text>
<text x="232.4" y="68.1">R21</text>
<text x="29.2" y="75.8">OUT1</text>
<text x="29.8" y="73.2">X2</text>
<text x="146" y="75.8">R7</text>
<text x="166.6" y="74.5">PA3</text>
<text x="166.6" y="77">PA4</text>
<text x="205.7" y="77">PC15-OSCX_OUT</text>
<text x="207.4" y="74.5">PC14-OSCX_IN</text>
<text x="80.6" y="80.8">GND</text>
<text x="124.1" y="80.8">+3.3V</text>
<text x="146" y="78.3">R8</text>
<text x="146" y="80.8">R9</text>
<text x="146" y="83.4">R10</text>
<text x="166.6" y="79.6">PA5</text>
<text x="166.6" y="82.1">PA6</text>
<text x="218.1" y="82.1">PD0</text>
<text x="67.3" y="88.5">X5</text>
<text x="146" y="85.9">R18</text>
<text x="146" y="88.4">R19</text>
<text x="166.6" y="84.6">PA7</text>
<text x="166.6" y="87.2">PA8</text>
<text x="166.6" y="89.7">PA9</text>
<text x="218.1" y="84.6">PD1</text>
<text x="218.1" y="87.2">PD2</text>
<text x="218.1" y="89.7">PD3</text>
<text x="65.4" y="91">DEBUG</text>
<text x="129.5" y="91.6">R6</text>
<text x="129.5" y="94.2">4k7</text>
<text x="146" y="91">R22</text>
<text x="166.6" y="92.3">PA10</text>
<text x="166.6" y="94.8">PA11[PA9]</text>
<text x="210" y="94.8">PF0-OSC_IN</text>
<text x="257.8" y="92.7">8MHz</text>
<text x="257.8" y="90.5">Q1</text>
<text x="263.9" y="92.7">n.m.</text>
<text x="65.7" y="97.3">+3.3V</text>
<text x="80.6" y="99.9">GND</text>
<text x="166.6" y="97.3">PA12[PA10]</text>
<text x="166.6" y="99.9">PA13</text>
<text x="208.3" y="97.3">PF1-OSC_OUT</text>
<text x="212" y="99.9">PF2-NRST</text>
<text x="272.7" y="101.2">+3.3V</text>
<text x="42" y="105">LOAD</text>
<text x="42.7" y="102.4">JP1</text>
<text x="56.6" y="105">SP3485CN</text>
<text x="63.9" y="102.4">U2</text>
<text x="166.6" y="102.4">PA14-BOOT0</text>
<text x="166.6" y="105">PA15</text>
<text x="212.2" y="107.5">VDD/VDDA</text>
<text x="218.3" y="102.4">PF3</text>
<text x="36.8" y="113.2">R1</text>
<text x="62" y="111.3">A</text>
<text x="69.4" y="110.2" transform="rotate(-90 69.4 110.2)">VCC</text>
<text x="72.5" y="108.8">RO</text>
<text x="72.6" y="111.9">~{RE}</text>
<text x="129.5" y="109.4">R5</text>
<text x="129.5" y="112">4k7</text>
<text x="145.4" y="111.3">R12</text>
<text x="145.4" y="113.9">R13</text>
<text x="145.4" y="108.8">R11</text>
<text x="166.6" y="110">PB0</text>
<text x="166.6" y="112.6">PB1</text>
<text x="215.7" y="112.6">VREF+</text>
<text x="279.4" y="112">C6</text>
<text x="36.8" y="115.8">120</text>
<text x="62" y="116.4">B</text>
<text x="69.4" y="119.6" transform="rotate(-90 69.4 119.6)">GND</text>
<text x="72.6" y="116.4">DE</text>
<text x="73.2" y="118.9">DI</text>
<text x="166.6" y="115.1">PB2</text>
<text x="166.6" y="117.7">PB3</text>
<text x="237.5" y="117">C9</text>
<text x="237.5" y="119.6">100n</text>
<text x="249.9" y="116.9">C8</text>
<text x="264.2" y="117">C7</text>
<text x="279.4" y="114.5">100n</text>
<text x="125" y="122.7">GND</text>
<text x="166.6" y="120.2">PB4</text>
<text x="166.6" y="122.7">PB5</text>
<text x="166.6" y="125.3">PB6</text>
<text x="247.7" y="121.5">8pF</text>
<text x="252.2" y="121.5">n.m.</text>
<text x="261.6" y="120.2">8pF</text>
<text x="266.2" y="120.2">n.m.</text>
<text x="273.6" y="125.3">GND</text>
<text x="66.6" y="131.6">GND</text>
<text x="166.6" y="127.8">PB7</text>
<text x="166.6" y="130.4">PB8</text>
<text x="145.4" y="134.2">R14</text>
<text x="166.6" y="135.4">PB10</text>
<text x="166.6" y="138">PB11</text>
<text x="166.6" y="132.9">PB9</text>
<text x="250.7" y="135.4">GND</text>
<text x="27.9" y="139.3">+3V3</text>
<text x="57.2" y="142">U1</text>
<text x="145.4" y="141.8">R15</text>
<text x="166.6" y="140.5">PB12</text>
<text x="166.6" y="143.1">PB13</text>
<text x="51.3" y="148.1">VDD5V</text>
<text x="55" y="144.2">AS5600</text>
<text x="62.3" y="148.1">DIR</text>
<text x="86.4" y="145">R2</text>
<text x="86.4" y="147.5">4k7</text>
<text x="96.5" y="145">R3</text>
<text x="96.5" y="147.5">4k7</text>
<text x="106.7" y="145">R4</text>
<text x="106.7" y="147.5">4k7</text>
<text x="145.4" y="146.9">R17</text>
<text x="145.4" y="144.3">R16</text>
<text x="166.6" y="145.6">PB14</text>
<text x="166.6" y="148.1">PB15</text>
<text x="25.4" y="151.3">C5</text>
<text x="25.4" y="153.9">100n</text>
<text x="51.3" y="150.7">VDD3V3</text>
<text x="51.3" y="153.2">OUT</text>
<text x="51.3" y="155.8">GND</text>
<text x="61.5" y="155.8">PGO</text>
<text x="61.8" y="153.2">SDA</text>
<text x="61.9" y="150.7">SCL</text>
<text x="166.6" y="153.2">VSS/VSSA</text>
<text x="28.5" y="165.9">GND</text>
<text x="53.3" y="164.7">+3V3</text>
<text x="87.6" y="164.7">+3V3</text>
<text x="135.2" y="164.7">GND</text>
<text x="61.1" y="168.5">ADD7</text>
<text x="95.4" y="168.5">ADD3</text>
<text x="61.1" y="174.8">ADD6</text>
<text x="95.4" y="174.8">ADD2</text>
<text x="139.7" y="175.5">H1</text>
<text x="139.7" y="178">MountingHole</text>
<text x="61.1" y="181.2">ADD5</text>
<text x="95.4" y="181.2">ADD1</text>
<text x="139.7" y="180.5">H2</text>
<text x="139.7" y="183.1">MountingHole</text>
<text x="139.7" y="185.6">H3</text>
<text x="61.1" y="187.5">ADD4</text>
<text x="95.4" y="187.5">ADD0</text>
<text x="139.7" y="190.7">H4</text>
<text x="139.7" y="188.2">MountingHole</text>
<text x="139.7" y="193.2">MountingHole</text>
</g>
<g font-size="1.8" fill="#a90000">
<text x="270.5" y="22.6">1</text>
<text x="270.5" y="25.1">2</text>
<text x="270.5" y="27.7">3</text>
<text x="95.9" y="30.2">3</text>
<text x="108.6" y="30.2">2</text>
<text x="161.9" y="34.9">1</text>
<text x="167" y="34.9">2</text>
<text x="186.7" y="30.2">1</text>
<text x="186.7" y="32.8">2</text>
<text x="186.7" y="35.3">3</text>
<text x="208.2" y="30.2">1</text>
<text x="208.2" y="32.8">2</text>
<text x="208.2" y="35.3">3</text>
<text x="270.5" y="30.2">4</text>
<text x="102.6" y="37.5" transform="rotate(-90 102.6 37.5)">1</text>
<text x="186.7" y="37.8">4</text>
<text x="186.7" y="40.4">5</text>
<text x="208.2" y="37.8">4</text>
<text x="208.2" y="40.4">5</text>
<text x="186.7" y="42.9">6</text>
<text x="186.7" y="45.5">7</text>
<text x="208.2" y="42.9">6</text>
<text x="208.2" y="45.5">7</text>
<text x="186.7" y="48">8</text>
<text x="208.2" y="48">8</text>
<text x="33" y="58.2">2</text>
<text x="33" y="60.7">3</text>
<text x="33" y="63.2">4</text>
<text x="76.2" y="65.8">3</text>
<text x="76.2" y="63.2">4</text>
<text x="161.3" y="65.8">11</text>
<text x="224.8" y="65.8">30</text>
<text x="76.2" y="70.9">1</text>
<text x="76.2" y="68.3">2</text>
<text x="161.3" y="68.3">12</text>
<text x="161.3" y="70.9">13</text>
<text x="224.8" y="68.3">31</text>
<text x="225.4" y="70.9">1</text>
<text x="161.3" y="73.4">14</text>
<text x="161.3" y="75.9">15</text>
<text x="225.4" y="73.4">2</text>
<text x="225.4" y="75.9">3</text>
<text x="33" y="78.5">2</text>
<text x="33" y="81">3</text>
<text x="33" y="83.6">4</text>
<text x="161.3" y="78.5">16</text>
<text x="161.3" y="81">17</text>
<text x="161.3" y="83.6">18</text>
<text x="224.8" y="81">38</text>
<text x="224.8" y="83.6">39</text>
<text x="76.2" y="88.6">2</text>
<text x="76.2" y="86.1">3</text>
<text x="161.3" y="86.1">28</text>
<text x="161.3" y="88.6">29</text>
<text x="224.8" y="86.1">40</text>
<text x="224.8" y="88.6">41</text>
<text x="76.2" y="91.2">1</text>
<text x="161.3" y="91.2">32</text>
<text x="161.3" y="93.7">33</text>
<text x="225.4" y="93.7">8</text>
<text x="248.9" y="93.7">1</text>
<text x="252.5" y="90.2" transform="rotate(-90 252.5 90.2)">2</text>
<text x="255.2" y="93.7">4</text>
<text x="161.3" y="96.3">34</text>
<text x="161.3" y="98.8">35</text>
<text x="161.3" y="101.3">36</text>
<text x="224.8" y="98.8">10</text>
<text x="225.4" y="101.3">4</text>
<text x="225.4" y="96.3">9</text>
<text x="252.5" y="99.1" transform="rotate(-90 252.5 99.1)">3</text>
<text x="68.3" y="104.8" transform="rotate(-90 68.3 104.8)">8</text>
<text x="76.8" y="107.7">1</text>
<text x="161.3" y="103.9">37</text>
<text x="225.4" y="106.4">6</text>
<text x="41.2" y="108.6">1</text>
<text x="46.3" y="108.6">2</text>
<text x="59" y="110.2">6</text>
<text x="76.8" y="110.2">2</text>
<text x="161.3" y="109">19</text>
<text x="161.3" y="111.5">20</text>
<text x="225.4" y="111.5">5</text>
<text x="59" y="115.3">7</text>
<text x="76.8" y="115.3">3</text>
<text x="76.8" y="117.9">4</text>
<text x="161.3" y="114">21</text>
<text x="161.3" y="116.6">42</text>
<text x="161.3" y="119.1">43</text>
<text x="68.3" y="122.6" transform="rotate(-90 68.3 122.6)">5</text>
<text x="161.3" y="121.7">44</text>
<text x="161.3" y="124.2">45</text>
<text x="161.3" y="126.7">46</text>
<text x="161.3" y="129.3">47</text>
<text x="161.3" y="131.8">48</text>
<text x="161.3" y="134.4">22</text>
<text x="161.3" y="136.9">23</text>
<text x="161.3" y="139.4">24</text>
<text x="161.3" y="142">25</text>
<text x="48.9" y="147.1">1</text>
<text x="48.9" y="149.6">2</text>
<text x="66.6" y="149.6">7</text>
<text x="66.6" y="147.1">8</text>
<text x="161.3" y="144.5">26</text>
<text x="161.3" y="147.1">27</text>
<text x="48.9" y="152.1">3</text>
<text x="48.9" y="154.7">4</text>
<text x="66.6" y="154.7">5</text>
<text x="66.6" y="152.1">6</text>
<text x="161.9" y="152.1">7</text>
<text x="60.3" y="172.1">1</text>
<text x="65.4" y="172.1">2</text>
<text x="94.6" y="172.1">1</text>
<text x="99.7" y="172.1">2</text>
<text x="60.3" y="178.4">1</text>
<text x="65.4" y="178.4">2</text>
<text x="94.6" y="178.4">1</text>
<text x="99.7" y="178.4">2</text>
<text x="60.3" y="184.8">1</text>
<text x="65.4" y="184.8">2</text>
<text x="94.6" y="184.8">1</text>
<text x="99.7" y="184.8">2</text>
<text x="60.3" y="191.1">1</text>
<text x="65.4" y="191.1">2</text>
<text x="94.6" y="191.1">1</text>
<text x="99.7" y="191.1">2</text>
</g>
<g font-size="1.8" fill="#0f0f0f">
<text x="68.6" y="30.1">12V</text>
<text x="68.6" y="46.6">GND</text>
</g>
<g font-size="1.8" fill="#0000c2">
<text x="245.1" y="85.1">USA CLOCK INTERNO HS48MHz</text>
<text x="69.8" y="146.1">CCW</text>
</g>
<g font-size="1.4" fill="#006464">
<text x="236.7" y="69.3">100R</text>
<text x="236.7" y="66.7">100R</text>
<text x="150.4" y="76.9">100R</text>
<text x="150.4" y="79.4">100R</text>
<text x="150.4" y="82">100R</text>
<text x="150.4" y="84.5">100R</text>
<text x="150.4" y="87.1">100R</text>
<text x="150.4" y="89.6">100R</text>
<text x="150.4" y="92.1">100R</text>
<text x="150.4" y="112.5">100R</text>
<text x="150.4" y="109.9">100R</text>
<text x="150.4" y="115">100R</text>
<text x="150.4" y="135.3">100R</text>
<text x="150.4" y="142.9">100R</text>
<text x="150.4" y="148">100R</text>
<text x="150.4" y="145.5">100R</text>
</g>
</svg>
